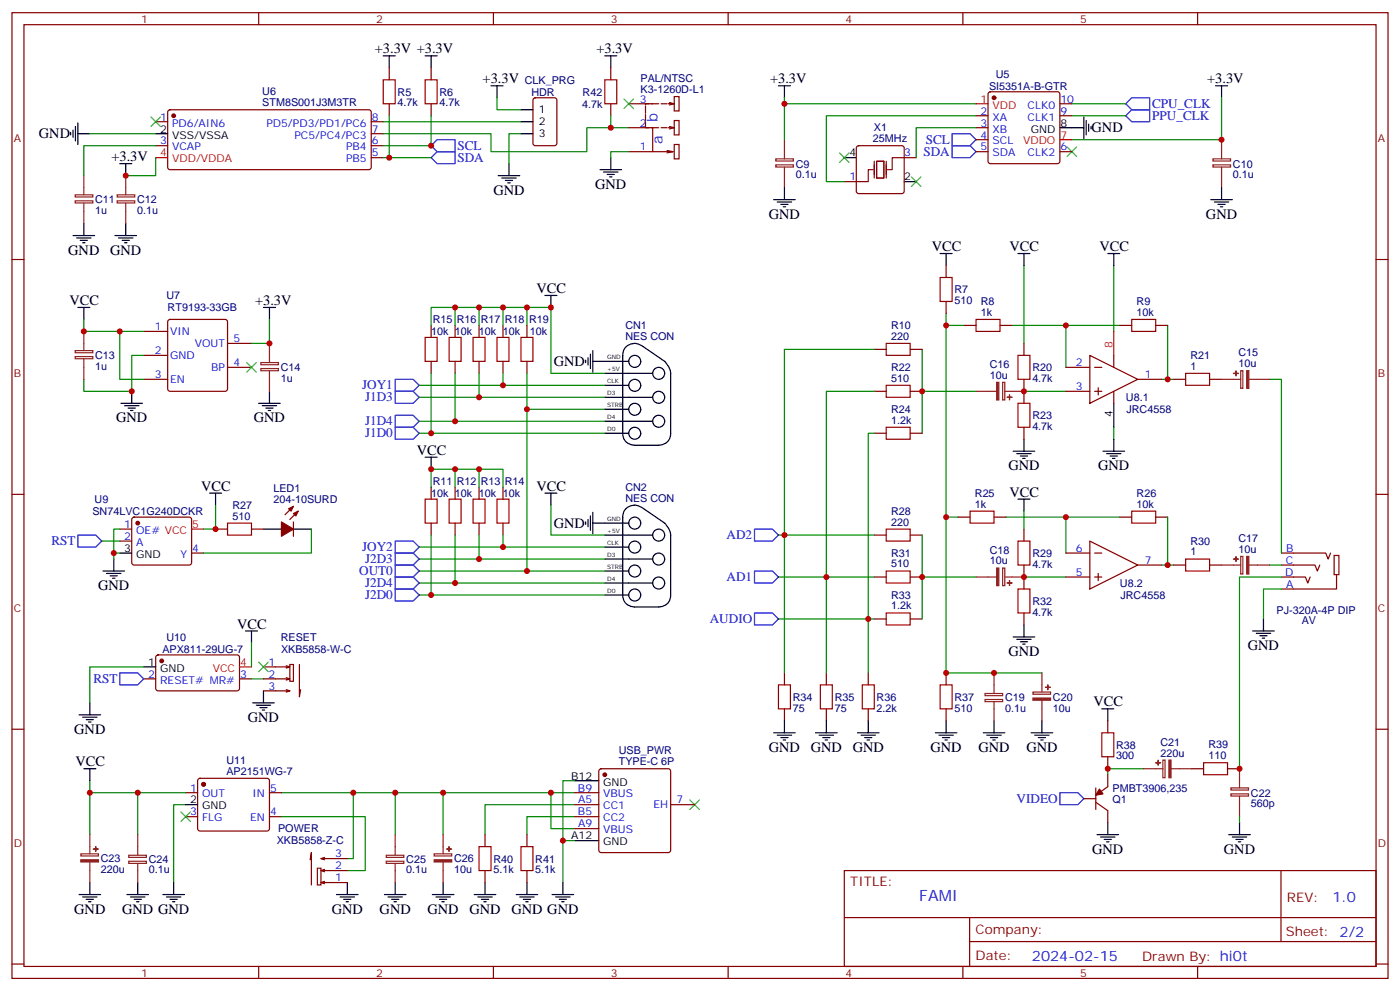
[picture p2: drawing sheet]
<svg xmlns="http://www.w3.org/2000/svg" width="412mm" height="292mm" viewBox="0 0 412 292" stroke-linecap="round" stroke-linejoin="round" font-family="sans-serif">
<g fill="none" stroke="#870000" stroke-width=".35">
<path d="M3.5 3.7h405.4v284.4h-405.4zM7.1 7.3h398.2v277.3h-398.2zM76.2 3.7v3.6M114.7 20v3.5M127 20v3.5M145.3 3.7v3.6M179.9 20v3.5M214.5 3.7v3.6M283.6 3.7v3.6M352.8 3.7v3.6M45.9 35.8h3.5M49.6 32.5l.5-.2 58.8 .1 .5 .6-.1 16.5-.6 .5-58.9-.1-.4-.7v-16.2z"/>
<path d="M109.4 35.8h3.5M109.4 39.4h3.5M114.7 30.6v3.5M127 30.6v3.5M157.2 29l.5-.2h5.6l.7 .4v13l-.4 .6-5.9 .1-.7-.5v-12.9zM179.9 30.6v3.5M185.2 37.6h8.8M185.2 30.6h8.8M190.1 35.8v1.8h1.1M190.1 31.3v2.1M190.1 33.7v1.8M191.2 30.6h-1.1v.3"/>
<path d="M192.3 37.6v7.1h6l-1.8-.4M194.7 37.6h1.8M194.7 30.6h1.8M196.8 37.6h1.8M197.2 30.2l1.4 .4h-1.8M197.2 37.3l1.4 .3M198.6 28.4h1.4v4.3h-1.4zM198.6 35.5h1.4v4.2h-1.4zM198.6 37.6l-1.4 .4M198.6 30.6l-1.4 .3M287.5 34.1h3.5M287.5 37.6h3.5"/>
<path d="M291.3 27.2l.4-.2h19.8l.5 .2 .2 .5v19.8l-.2 .5-.5 .2h-19.8l-.5-.2-.2-.5v-19.8zM312.2 34.1h3.5M312.2 30.6h3.5M45.9 42.9h3.5M109.4 46.4h3.5M109.4 42.9h3.5M185.2 44.7h7.1M198.3 44.7l-1.8 .3M198.6 42.5h1.4v4.3h-1.4zM248.7 53.5h3.5M252.5 43.1l.4-.2h12.7l.5 .2 .2 .5v12.7l-.2 .5-.5 .2h-12.7l-.5-.2-.2-.5v-12.7zM266.3 46.4h3.6"/>
<path d="M287.5 41.1h3.5M287.5 44.7h3.5M312.2 44.7h3.5M3.5 76.4h3.6M278.7 78.2v3.5M405.3 76.4h3.6M42.3 97.6h7.1M49.6 94.3l.5-.2h16.2l.5 .2 .2 .5v19.7l-.2 .5-.5 .2h-16.2l-.5-.2-.2-.5v-19.7zM127 95.8v3.5M134.1 95.8v3.5M141.1 95.8v3.5M148.2 95.8v3.5"/>
<path d="M155.2 95.8v3.5M278.7 88.8v3.5M284 95.8h3.5M294.6 95.8h3.5M329.8 95.8h3.6M340.4 95.8h3.6M42.3 111.7h7.1M42.3 104.6h7.1M67 108.2h7.1M67 101.1h7.1M127 106.4v3.5M134.1 106.4v3.5"/>
<path d="M141.1 106.4v3.5M148.2 106.4v3.5M155.2 106.4v3.5M257.5 115.2h3.6M257.5 102.9h3.6M268.1 115.2h3.5M268.1 102.9h3.5M301.6 101.1v3.5M301.6 111.7v7M314 115.2h7M314 108.2h7M321 104.6l14.1 7.1-14.1 7z"/>
<path d="M322.4 115.2h2.2M322.4 108.2h2.2M323.5 114.2v2.1M328.1 104.6v3.6M328.1 115.2v3.5M335.1 111.7h7.1M345.7 111.7h3.5M356.3 111.7h3.5M257.5 127.6h3.6M268.1 127.6h3.5M301.6 125.8v3.5M3.5 145.6h3.6"/>
<path d="M35.3 155.8h3.5M35.3 159.3h3.5M39 152.5l.5-.2h16.2l.5 .2 .2 .5v12.7l-.2 .5-.5 .2h-16.2l-.5-.3-.2-.4v-12.7zM63.5 155.8h3.5M74.1 155.8h3.5M86.4 149.1l-2.4 2.5M86.4 153.7v4.2M87.8 150.5l-2.4 2.5M127 143.4v3.6M127 154v3.6M134.1 143.4v3.6M134.1 154v3.6"/>
<path d="M141.1 143.4v3.6M141.1 154v3.6M148.2 143.4v3.6M148.2 154v3.6M257.5 157.6h3.6M268.1 157.6h3.5M282.2 152.3h3.6M292.8 152.3h3.5M301.6 155.8v3.5M321 159.3l14.1 7.1-14.1 7zM329.8 152.3h3.6M340.4 152.3h3.6"/>
<path d="M405.3 145.6h3.6M56.4 162.8h3.6M257.5 169.9h3.6M268.1 169.9h3.5M301.6 166.4v7M314 169.9h7M314 162.8h7M322.4 169.9h2.2M322.4 162.8h2.2M323.5 168.8v2.2M335.1 166.4h7.1M345.7 166.4h3.5"/>
<path d="M356.3 166.4h3.5M377.5 162.8h13l.7 1.8 .7-1.8M377.5 169.9h7l.7 1.8 .7-1.8M377.5 166.4h9.8l.8 1.7 .7-1.7M393 163.5h1.4v5.7h-1.4zM393.7 169.2v4.2h-16.2M42.3 199.9h3.6M46.1 193l.5-.2 23.5 .1 .5 .6-.1 9.5-.7 .4-23.5-.1-.4-.6v-9.2zM70.6 199.9h3.5M77.6 196.4h7.8l-1.1 .3M77.6 199.9h7.8l-1.1 .3M84.3 196l1.1 .4"/>
<path d="M84.3 199.5l1.1 .4M85.4 195.7h1v4.9h-1zM88.2 195.7v9.5l.3-2.1M231.1 198.1v3.5M243.4 198.1v3.5M255.8 198.1v3.5M257.5 182.2h3.6M268.1 182.2h3.5M278.7 198.1v3.5M301.6 180.5v3.5M3.5 214.7h3.6M77.6 203.4h7.8l-1.1 .4"/>
<path d="M84.3 203.1l1.1 .3M231.1 208.7v3.5M243.4 208.7v3.5M255.8 208.7v3.5M278.7 208.7v3.5M326.3 212.2v3.6M405.3 214.7h3.6M54.7 233.4h3.5M58.4 229.4l.5-.2h19.8l.5 .2 .2 .5-.1 14.4-.6 .4-20.1-.1-.4-.6v-14.1zM79.4 233.4h3.5M169.3 236.9h7.1M169.3 233.4h7.1"/>
<path d="M176.6 226.5l.5-.2h19.7l.5 .2 .3 .5v23.3l-.3 .5-.5 .2h-19.7l-.5-.2-.2-.5v-23.3zM197.6 236.9h7M319.3 235.2h3.5M322.8 236.2l3.5 2.5v3.5M322.8 232v6.3M326.3 222.8v3.5M326.3 228.1v3.5l-3.5 2.5M351 226.3h3.5M361.6 226.3h3.5M54.7 240.5h3.5M79.4 240.5h3.5M91.4 253.2l.3-2.2v9.6"/>
<path d="M93.5 255.6h1v5h-1zM94.5 259.9l1.1 .3M94.5 256.3l1.1 .4M94.5 252.8l1.1 .4M95.6 259.5l-1.1 .4h7.8M95.6 256l-1.1 .3h7.8M95.6 252.4l-1.1 .4h7.8M142.9 245.7v3.6M142.9 256.3v3.6M155.2 245.7v3.6M155.2 256.3v3.6M169.3 244h7.1"/>
<path d="M169.3 240.5h7.1M248.7 256.3h156.6v28.3h-156.6zM377.3 256.4v20.8M248.7 270.2h156.5M285.6 277.2h119.6M285.6 270.2v14.1M3.5 283.8h3.6M76.2 284.6v3.5M145.3 284.6v3.5M214.5 284.6v3.5M283.6 284.6v3.5M352.8 284.6v3.5"/>
<path d="M405.3 283.8h3.6"/>
</g>
<g fill="none" stroke="#000" stroke-width=".35">
<path d="M112.9 16.4h3.5M114.7 16.4v3.6M125.2 16.4h3.6M127 16.4v3.6M178.2 16.4h3.5M179.9 16.4v3.6M20.8 39v.7M21.5 38.3v2.1M22.2 37.3v4.2M22.9 39.4h3.6M22.9 36.2v6.3M45.9 39.4h3.5"/>
<path d="M144.6 25.3h3.6M146.4 25.3v3.5M153.5 39.4h3.5M153.5 32.3h3.5M153.5 35.8h3.5M229.3 25.3h3.5M231.1 25.3v3.5M312.2 37.6h7.1M319.3 34.4v6.4M320 35.5v4.2M320.7 36.5v2.2M321.4 37.3v.7"/>
<path d="M358.1 25.3h3.5M359.8 25.3v3.5M35.3 48.2h3.5M37 48.2v3.5M146.8 51.7h6.3M147.8 52.4h4.2M148.9 53.1h2.1M149.6 53.8h.7M149.9 48.2v3.5M176.7 50h6.4M177.8 50.7h4.2M178.9 51.4h2.1"/>
<path d="M179.6 52.1h.7M179.9 46.4v3.6M227.9 58.8h6.3M229 59.5h4.2M231.1 55.2v3.6M248.7 46.4h3.5M266.3 53.5h3.6M356.7 58.8h6.3M357.7 59.5h4.2M359.8 55.2v3.6M21.5 69.4h6.4M22.6 70.1h4.2"/>
<path d="M23.6 70.8h2.2M24.3 71.5h.7M24.7 65.8v3.6M33.9 69.4h6.3M34.9 70.1h4.3M36 70.8h2.1M36.7 71.5h.7M37 65.8v3.6M230 60.2h2.1M230.7 60.9h.7M276.9 74.6h3.6M278.7 74.6v3.6"/>
<path d="M299.9 74.6h3.5M301.6 74.6v3.6M326.3 74.6h3.5M328.1 74.6v3.6M358.8 60.2h2.1M359.5 60.9h.7M22.9 90.5h3.6M24.7 90.5v3.6M77.6 90.5h3.5M79.4 90.5v3.6M160.5 87h3.5M162.3 87v3.5"/>
<path d="M35.6 118.7h6.4M36.7 119.5h4.2M38.8 115.2v3.5M76.2 118.7h6.3M77.3 119.5h4.2M79.4 115.2v3.5M172.5 106v.8M173.2 105.3v2.2M173.9 104.3v4.2M174.6 106.4h10.6M174.6 103.2v6.4M178.2 113.5h7"/>
<path d="M178.2 109.9h14.1M178.2 117h14.1M184.6 102a4.1 4.1 0 0 1 5.5 .4l4.2 3a5.9 5.9 0 0 1 3.3 4.5v17.7a3.5 3.5 0 0 1-3.6 3.5h-7a3.5 3.5 0 0 1-3.6-3.5v-23l.2-1.1zM328.1 118.7v7.1M37.7 120.2h2.2M38.5 120.9h.7M78.3 120.2h2.1M79 120.9h.7M125.2 134.6h3.6M127 134.6v3.5M178.2 120.5h7M178.2 127.6h7"/>
<path d="M178.2 124h14.1M298.4 132.9h6.4M299.5 133.6h4.2M300.6 134.3h2.1M301.3 135h.7M301.6 129.3v3.6M324.9 132.9h6.4M326 133.6h4.2M327 134.3h2.1M327.7 135h.7M328.1 129.3v3.6M61.7 145.2h3.6"/>
<path d="M63.5 145.2v3.5M77.6 155.8h5.3M86.4 155.8h5.3M160.5 145.2h3.5M162.3 145.2v3.5M172.5 153.7v.7M173.2 153v2.1M173.9 151.9v4.2M174.6 154h10.6M174.6 150.8v6.4M178.2 157.6h14.1M184.6 149.6a4.1 4.1 0 0 1 5.5 .5l4.2 2.9a5.9 5.9 0 0 1 3.3 4.6v17.6a3.5 3.5 0 0 1-3.6 3.5h-7a3.5 3.5 0 0 1-3.6-3.5v-22.9l.2-1.2z"/>
<path d="M299.9 147h3.5M301.6 147v3.5M30.3 168.1h6.4M31.4 168.8h4.2M32.5 169.5h2.1M33.2 170.3h.7M33.5 164.6v3.5M35.3 162.8h3.5M178.2 161.1h7M178.2 168.1h7M178.2 175.2h7M178.2 164.6h14.1"/>
<path d="M178.2 171.7h14.1M42.3 196.4h3.6M72.3 185.8h3.5M74.1 185.8v3.5M298.4 187.5h6.4M299.5 188.2h4.2M300.6 188.9h2.1M301.3 189.7h.7M301.6 184v3.5M369 185.8h6.4M370.1 186.5h4.2M371.1 187.2h2.1"/>
<path d="M371.8 187.9h.7M372.2 182.2v3.6M23.3 210.5h6.3M24.3 211.2h4.3M25.4 211.9h2.1M26.1 212.6h.7M26.5 206.9v3.6M74.4 206.9h6.4M75.5 207.6h4.2M76.6 208.4h2.1M77.3 209.1h.7M77.6 203.4v3.5"/>
<path d="M227.9 215.8h6.3M229 216.5h4.2M230 217.2h2.1M230.7 217.9h.7M231.1 212.2v3.6M240.2 215.8h6.4M241.3 216.5h4.2M242.4 217.2h2.1M243.1 217.9h.7M243.4 212.2v3.6M252.6 215.8h6.3M253.6 216.5h4.3"/>
<path d="M254.7 217.2h2.1M255.4 217.9h.7M255.8 212.2v3.6M275.5 215.8h6.4M276.6 216.5h4.2M277.6 217.2h2.2M278.3 217.9h.7M278.7 212.2v3.6M289.6 215.8h6.4M290.7 216.5h4.2M291.7 217.2h2.2M292.5 217.9h.7"/>
<path d="M292.8 212.2v3.6M303.7 215.8h6.4M304.8 216.5h4.2M305.9 217.2h2.1M306.6 217.9h.7M306.9 212.2v3.6M324.6 208.7h3.5M326.3 208.7v3.5M24.7 226.3h3.5M26.5 226.3v3.6M54.7 236.9h3.5M169.3 229.9h7.1"/>
<path d="M26.5 259.9v3.5M40.6 259.9v3.5M51.2 259.9v3.5M102.3 259.9v3.5M116.4 259.9v3.5M130.5 259.9v3.5M142.9 259.9v3.5M155.2 259.9v3.5M165.8 259.9v3.5M169.3 247.5h7.1M323.1 245.7h6.4M324.2 246.5h4.2"/>
<path d="M325.3 247.2h2.1M326 247.9h.7M326.3 242.2v3.5M361.9 245.7h6.4M363 246.5h4.2M364.1 247.2h2.1M364.8 247.9h.7M365.1 242.2v3.5M23.3 263.4h6.3M24.3 264.1h4.3M25.4 264.8h2.1M26.1 265.5h.7"/>
<path d="M37.4 263.4h6.3M38.5 264.1h4.2M39.5 264.8h2.1M40.2 265.5h.7M48 263.4h6.3M49 264.1h4.3M50.1 264.8h2.1M50.8 265.5h.7M99.1 263.4h6.4M100.2 264.1h4.2M101.2 264.8h2.2M102 265.5h.7"/>
<path d="M113.2 263.4h6.4M114.3 264.1h4.2M115.4 264.8h2.1M116.1 265.5h.7M127.4 263.4h6.3M128.4 264.1h4.2M129.5 264.8h2.1M130.2 265.5h.7M139.7 263.4h6.3M140.8 264.1h4.2M141.8 264.8h2.1M142.5 265.5h.7"/>
<path d="M152 263.4h6.4M153.1 264.1h4.2M154.2 264.8h2.1M154.9 265.5h.7M162.6 263.4h6.4M163.7 264.1h4.2M164.7 264.8h2.2M165.5 265.5h.7"/>
<circle cx="187" cy="106.4" r="1.76"/>
<circle cx="187" cy="113.5" r="1.76"/>
<circle cx="194" cy="117" r="1.76"/>
<circle cx="194" cy="109.9" r="1.76"/>
<circle cx="187" cy="120.5" r="1.76"/>
<circle cx="187" cy="127.6" r="1.76"/>
<circle cx="194" cy="124" r="1.76"/>
<circle cx="187" cy="154" r="1.76"/>
<circle cx="194" cy="157.6" r="1.76"/>
<circle cx="187" cy="168.1" r="1.76"/>
<circle cx="187" cy="161.1" r="1.76"/>
<circle cx="187" cy="175.2" r="1.76"/>
<circle cx="194" cy="171.7" r="1.76"/>
<circle cx="194" cy="164.6" r="1.76"/>
</g>
<g fill="none" stroke="#8c2424" stroke-width=".35">
<path d="M22.2 59.1h5.1v.7h-5.1zM22.2 57.4h5.1v.6h-5.1zM24.7 51.7v5.7M24.7 59.8v6M34.5 59.1h5.2v.7h-5.2zM34.5 57.4h5.2v.6h-5.2zM37 51.7v5.7M37 59.8v6M228.5 48.5h5.2v.7h-5.2zM228.5 46.8h5.2v.6h-5.2zM231.1 41.1v5.7M231.1 49.2v6"/>
<path d="M357.3 48.5h5.2v.7h-5.2zM357.3 46.8h5.2v.6h-5.2zM359.8 41.1v5.7M359.8 49.2v6M24.7 97.6v5.6M22.2 105h5.1v.6h-5.1zM22.2 103.2h5.1v.7h-5.1zM24.7 105.7v6M76.8 108.5h5.2v.6h-5.2zM76.8 106.8h5.2v.6h-5.2zM79.4 101.1v5.7M79.4 109.2v6"/>
<path d="M287.5 115.2h6M295.3 112.6h.7v5.2h-.7zM296 115.2h5.6M359.8 111.7h5.7M365.5 109.1h.6v5.2h-.6zM367.9 111.7h6M287.5 169.9h6M295.3 167.3h.7v5.1h-.7zM296 169.9h5.6M359.8 166.4h5.7M365.5 163.8h.6v5.2h-.6zM367.9 166.4h6"/>
<path d="M292.8 198.1v6M306.9 198.1v5.7M290.2 204.2h5.1v.6h-5.1zM290.2 206h5.1v.6h-5.1zM292.8 206.6v5.6M304.3 203.8h5.2v.6h-5.2zM306.9 206.2v6M336.9 226.3h5.6M342.5 223.8h.7v5.2h-.7zM345 226.3h6M362.6 233.8h5.2v.6h-5.2zM362.6 232h5.2v.6h-5.2z"/>
<path d="M365.1 226.3v5.7M365.1 234.5v6M23.8 251.4h5.2v.6h-5.2zM26.5 245.7v5.7M26.5 253.9v6M37.9 251.8h5.2v.6h-5.2zM37.9 253.6h5.2v.6h-5.2zM40.6 245.7v6M40.6 254.2v5.7M113.8 251.8h5.2v.6h-5.2zM113.8 253.6h5.2v.6h-5.2zM116.4 245.7v6"/>
<path d="M116.4 254.2v5.7M127.9 251.4h5.2v.6h-5.2zM130.5 245.7v5.7M130.5 253.9v6"/>
</g>
<g fill="none" stroke="#a10000" stroke-width=".35">
<path d="M112.9 23.5h3.5v7.1h-3.5zM125.2 23.5h3.6v7.1h-3.6zM178.2 23.5h3.5v7.1h-3.5zM125.2 99.3h3.6v7.1h-3.6zM132.3 99.3h3.5v7.1h-3.5zM139.3 99.3h3.6v7.1h-3.6zM146.4 99.3h3.5v7.1h-3.5zM153.5 99.3h3.5v7.1h-3.5zM276.9 81.7h3.6v7.1h-3.6zM287.5 94.1h7.1v3.5h-7.1zM333.4 94.1h7v3.5h-7zM261.1 113.5h7v3.5h-7z"/>
<path d="M261.1 101.1h7v3.5h-7zM299.9 118.7h3.5v7.1h-3.5zM299.9 104.6h3.5v7.1h-3.5zM349.2 109.9h7.1v3.6h-7.1zM261.1 125.8h7v3.5h-7zM67 154h7.1v3.6h-7.1zM125.2 147h3.6v7h-3.6zM132.3 147h3.5v7h-3.5zM139.3 147h3.6v7h-3.6zM146.4 147h3.5v7h-3.5zM261.1 155.8h7v3.5h-7zM285.8 150.5h7v3.5h-7z"/>
<path d="M299.9 159.3h3.5v7.1h-3.5zM333.4 150.5h7v3.5h-7zM261.1 168.1h7v3.6h-7zM299.9 173.4h3.5v7.1h-3.5zM349.2 164.6h7.1v3.5h-7.1zM261.1 180.5h7v3.5h-7zM229.3 201.6h3.5v7.1h-3.5zM241.7 201.6h3.5v7.1h-3.5zM254 201.6h3.5v7.1h-3.5zM276.9 201.6h3.6v7.1h-3.6zM324.6 215.8h3.5v7h-3.5zM354.5 224.6h7.1v3.5h-7.1z"/>
<path d="M141.1 249.3h3.5v7h-3.5zM153.5 249.3h3.5v7h-3.5z"/>
</g>
<g fill="none" stroke="#008700" stroke-width=".35">
<path d="M26.5 39.4h19.4M112.9 35.8h40.6M114.7 34.1v12.3M127 34.1v8.8h-14.1M146.4 28.8v3.5h7.1M153.5 39.4h-3.6v8.8M179.9 34.1v3.5h5.3M179.9 37.6h-7v7.1h-28.3v-5.3h-31.7M231.1 30.6h56.4M231.1 28.8v12.3M287.5 37.6h-17.6v8.8M287.5 34.1h-44.1v19.4h5.3"/>
<path d="M315.7 34.1h15.9M315.7 30.6h15.9M359.8 28.8v12.3h-44.1M45.9 46.4v5.3h-8.9M45.9 42.9h-21.2v8.8M112.9 46.4h14.1M185.2 44.7h-5.3v1.7M301.6 78.2v22.9M328.1 78.2v19.4M24.7 94.1v3.5h17.6M35.3 97.6v14.1h7M79.4 94.1v7h-5.3"/>
<path d="M134.1 90.5h-7.1v5.3M141.1 90.5h-7v5.3M148.2 90.5h-7.1v5.3M155.2 95.8v-5.3h7.1v19.4h15.9M155.2 90.5h-7v5.3M278.7 95.8v56.5h3.5M278.7 92.3v3.5h5.3M298.1 95.8h15.9M329.8 95.8h-15.8v12.4M344 95.8v15.9M42.3 104.6h-3.5v10.6h-14.1v-3.5M123.5 113.5h54.7"/>
<path d="M123.5 117h54.7M127 109.9v17.7M134.1 109.9v14.1M141.1 109.9v7.1M148.2 109.9v3.6M155.2 109.9v10.6h23M257.5 115.2h-14.1v54.7h-14.1M257.5 102.9h-26.4v54.7h-1.8M271.6 115.2h15.9M271.6 102.9v24.7M301.6 115.2h12.4M342.2 111.7h3.5"/>
<path d="M373.9 111.7h3.6v51.1M123.5 124h54.7M123.5 127.6h54.7M134.1 138.1h7v5.3M141.1 138.1h7.1v5.3M155.2 120.5v47.6M257.5 127.6h-1.7v54.6h-26.5M328.1 125.8v3.5M30 159.3h5.3M35.3 155.8h-1.8v7M63.5 148.7v7.1h-3.5M91.7 155.8v7h-31.7"/>
<path d="M127 143.4v-5.3h7.1v5.3M127 157.6v17.6M134.1 157.6v14.1M141.1 157.6v7M148.2 157.6v3.5M162.3 148.7v8.9h15.9M257.5 157.6h-26.4v40.5M271.6 157.6v24.6M278.7 152.3v45.8h28.2M296.3 152.3h17.7M301.6 150.5v5.3M329.8 152.3h-15.8v10.5"/>
<path d="M344 152.3v14.1h1.7M35.3 162.8h-1.8v1.8M123.5 168.1h54.7M123.5 161.1h54.7M123.5 171.7h54.7M123.5 175.2h54.7M123.5 164.6h54.7M257.5 169.9h-14.1v28.2M271.6 169.9h15.9M301.6 169.9h12.4M342.2 166.4h1.8M373.9 166.4h3.6"/>
<path d="M377.5 173.4h-5.3v8.8M377.5 169.9h-12.4v56.4M42.3 196.4h-15.8v10.5M74.1 189.3v7.1M74.1 199.9h3.5M257.5 182.2h-1.7v15.9M26.5 229.9v3.5M40.6 233.4v12.3M54.7 236.9h-3.5v23M54.7 233.4h-28.2v12.3M82.9 233.4h86.4M104.1 233.4v19.4h-1.8"/>
<path d="M116.4 233.4v12.3M130.5 233.4v12.3M162.3 233.4v10.6h7M169.3 229.9h-3.5v17.6M169.3 236.9h-26.4v8.8M336.9 226.3h-10.6v1.8M82.9 240.5h24.7v15.8h-5.3M169.3 247.5h-3.5v12.4M169.3 240.5h-14.1v5.2M365.1 240.5v1.7"/>
</g>
<g fill="none" stroke="#00f" stroke-width=".35">
<path d="M280.5 39.4h5.3l1.7 1.7-1.7 1.8h-5.3zM333.4 28.8h5.3v3.5h-5.3l-1.8-1.7zM333.4 32.3h5.3v3.5h-5.3l-1.8-1.7zM128.8 44.7h5.3v3.5h-5.3l-1.8-1.8zM128.8 41.1h5.3v3.6h-5.3l-1.8-1.8zM280.5 42.9h5.3l1.7 1.8-1.7 1.7h-5.3zM116.4 111.7h5.3l1.8 1.8-1.8 1.7h-5.3zM116.4 115.2h5.3l1.8 1.8-1.8 1.7h-5.3zM116.4 122.3h5.3l1.8 1.7-1.8 1.8h-5.3zM116.4 125.8h5.3l1.8 1.8-1.8 1.7h-5.3zM22.9 157.6h5.3l1.8 1.7-1.8 1.8h-5.3zM116.4 159.3h5.3l1.8 1.8-1.8 1.7h-5.3z"/>
<path d="M222.2 155.8h5.3l1.8 1.8-1.8 1.7h-5.3zM116.4 166.4h5.3l1.8 1.7-1.8 1.8h-5.3zM116.4 173.4h5.3l1.8 1.8-1.8 1.8h-5.3zM116.4 169.9h5.3l1.8 1.8-1.8 1.7h-5.3zM116.4 162.8h5.3l1.8 1.8-1.8 1.8h-5.3zM222.2 168.1h5.3l1.8 1.8-1.8 1.8h-5.3zM35.3 198.1h5.3l1.7 1.8-1.7 1.7h-5.3zM222.2 180.5h5.3l1.8 1.7-1.8 1.8h-5.3zM312.2 233.4h5.3l1.8 1.8-1.8 1.7h-5.3z"/>
</g>
<path d="M287.5 30.6h3.5M45.9 46.4h3.5M312.2 41.1h3.5M328.1 97.6v7M56.4 155.8h3.6M70.6 196.4h3.5" fill="none" stroke="#f00" stroke-width=".35"/>
<g fill="#8c2424" stroke="#8c2424" stroke-width=".35">
<path d="M344.3 223.8h.6v5.2h-.6z"/>
<path d="M341.1 223.9l.1 1.4z"/>
<path d="M340.4 224.6h1.4z"/>
<path d="M127.9 253.2h5.2v.6h-5.2z"/>
<path d="M131.6 250h1.4z"/>
<path d="M132.3 249.3v1.4z"/>
<path d="M367.2 109.1h.7v5.2h-.7z"/>
<path d="M364.1 109.2v1.4z"/>
<path d="M363.4 109.9l1.4 .1z"/>
<path d="M367.2 163.8h.7v5.2h-.7z"/>
<path d="M364.1 163.9v1.4z"/>
<path d="M363.4 164.6h1.4z"/>
<path d="M293.6 167.3h.6v5.1h-.6z"/>
<path d="M297.4 171v1.4z"/>
<path d="M296.7 171.6l1.4 .1z"/>
<path d="M293.6 112.6h.6v5.2h-.6z"/>
<path d="M297.4 116.3v1.4z"/>
<path d="M296.7 116.9l1.4 .1z"/>
<path d="M304.3 205.5h5.2v.7h-5.2z"/>
<path d="M308 202.4h1.4z"/>
<path d="M308.6 201.6l.1 1.5z"/>
<path d="M23.8 253.2h5.2v.6h-5.2z"/>
<path d="M27.5 250h1.4z"/>
<path d="M28.2 249.3v1.4z"/>
</g>
<g fill="#870000" stroke="#870000" stroke-width=".35">
<path d="M323.8 232.3l1.1 1.5-2.1 .3z"/>
<path d="M82.9 153.7l3.5 2.1-3.5 2.1z"/>
<path d="M86.4 151.2l1.4-.7-.7 1.4z"/>
<path d="M85 149.8l1.4-.7-.7 1.4z"/>
<circle cx="178.2" cy="228.1" r=".53"/>
<circle cx="60" cy="230.9" r=".53"/>
<circle cx="47.6" cy="194.6" r=".53"/>
<circle cx="40.6" cy="154" r=".53"/>
<circle cx="51.2" cy="34.1" r=".53"/>
<circle cx="292.8" cy="28.8" r=".53"/>
</g>
<g fill="none" stroke="#3c3" stroke-width=".35">
<path d="M44.4 34.4l2.9 2.9M47.3 34.4l-2.9 2.9M183.8 29.1l2.8 2.9M186.6 29.1l-2.8 2.9M247.3 45l2.8 2.8M250.1 45l-2.8 2.8M268.5 52.1l2.8 2.8M271.3 52.1l-2.8 2.8M314.3 43.3l2.8 2.8M317.1 43.3l-2.8 2.8M72.7 106.8l2.8 2.8M75.5 106.8l-2.8 2.8"/>
<path d="M76.2 194.9l2.8 2.9M79 194.9l-2.8 2.9M53.3 239l2.8 2.9M56.1 239l-2.8 2.9M203.2 235.5l2.8 2.8M206 235.5l-2.8 2.8"/>
</g>
<path d="M257.2 50h-1.4v3.5h-3.6M257.5 47.5v4.9M258.2 47.5h2.1v4.9h-2.1zM261.1 47.5v4.9M266.3 46.4h-3.5v3.6h-1.4" fill="none" stroke="#870012" stroke-width=".35"/>
<g fill="#c00">
<circle cx="314" cy="152.3" r=".88"/>
<circle cx="271.6" cy="169.9" r=".88"/>
<circle cx="271.6" cy="115.2" r=".88"/>
<circle cx="344" cy="166.4" r=".88"/>
<circle cx="344" cy="111.7" r=".88"/>
<circle cx="301.6" cy="169.9" r=".88"/>
<circle cx="301.6" cy="115.2" r=".88"/>
<circle cx="26.5" cy="233.4" r=".88"/>
<circle cx="40.6" cy="233.4" r=".88"/>
<circle cx="165.8" cy="247.5" r=".88"/>
<circle cx="162.3" cy="233.4" r=".88"/>
<circle cx="130.5" cy="233.4" r=".88"/>
<circle cx="116.4" cy="233.4" r=".88"/>
<circle cx="365.1" cy="226.3" r=".88"/>
<circle cx="314" cy="95.8" r=".88"/>
<circle cx="278.7" cy="95.8" r=".88"/>
<circle cx="278.7" cy="152.3" r=".88"/>
<circle cx="278.7" cy="198.1" r=".88"/>
<circle cx="292.8" cy="198.1" r=".88"/>
<circle cx="255.8" cy="182.2" r=".88"/>
<circle cx="243.4" cy="169.9" r=".88"/>
<circle cx="231.1" cy="157.6" r=".88"/>
<circle cx="38.8" cy="115.2" r=".88"/>
<circle cx="35.3" cy="97.6" r=".88"/>
<circle cx="359.8" cy="41.1" r=".88"/>
<circle cx="231.1" cy="30.6" r=".88"/>
<circle cx="104.1" cy="233.4" r=".88"/>
<circle cx="63.5" cy="155.8" r=".88"/>
<circle cx="79.4" cy="101.1" r=".88"/>
<circle cx="24.7" cy="97.6" r=".88"/>
<circle cx="37" cy="51.7" r=".88"/>
<circle cx="114.7" cy="46.4" r=".88"/>
<circle cx="127" cy="42.9" r=".88"/>
<circle cx="326.3" cy="226.3" r=".88"/>
<circle cx="148.2" cy="113.5" r=".88"/>
<circle cx="141.1" cy="117" r=".88"/>
<circle cx="134.1" cy="124" r=".88"/>
<circle cx="127" cy="127.6" r=".88"/>
<circle cx="148.2" cy="161.1" r=".88"/>
<circle cx="141.1" cy="164.6" r=".88"/>
<circle cx="127" cy="175.2" r=".88"/>
<circle cx="162.3" cy="90.5" r=".88"/>
<circle cx="155.2" cy="90.5" r=".88"/>
<circle cx="148.2" cy="90.5" r=".88"/>
<circle cx="141.1" cy="90.5" r=".88"/>
<circle cx="134.1" cy="90.5" r=".88"/>
<circle cx="127" cy="138.1" r=".88"/>
<circle cx="134.1" cy="138.1" r=".88"/>
<circle cx="141.1" cy="138.1" r=".88"/>
<circle cx="155.2" cy="120.5" r=".88"/>
<circle cx="155.2" cy="168.1" r=".88"/>
<circle cx="134.1" cy="171.7" r=".88"/>
<circle cx="33.5" cy="162.8" r=".88"/>
<circle cx="179.9" cy="37.6" r=".88"/>
</g>
<text font-size="4.6" fill="#00f" x="270.8" y="265.4">FAMI</text>
<g font-size="4.2">
<text x="110.4" y="15.7">+3.3V +3.3V</text>
<text x="175.7" y="15.7">+3.3V</text>
<text x="142.2" y="24.6">+3.3V</text>
<text x="226.8" y="24.6">+3.3V</text>
<text x="355.6" y="24.6">+3.3V</text>
<text x="11.5" y="40.8">GND</text>
<text x="321.6" y="39">GND</text>
<text x="32.8" y="47.5">+3.3V</text>
<text x="145.3" y="57.4">GND</text>
<text x="175.3" y="55.6">GND</text>
<text x="226.5" y="64.4">GND</text>
<text x="355.2" y="64.4">GND</text>
<text x="20.1" y="75">GND</text>
<text x="32.5" y="75">GND</text>
<text x="274.5" y="73.9">VCC</text>
<text x="297.4" y="73.9">VCC</text>
<text x="323.8" y="73.9">VCC</text>
<text x="20.5" y="89.8">VCC</text>
<text x="75.1" y="89.8">+3.3V</text>
<text x="158" y="86.3">VCC</text>
<text x="163.2" y="107.8">GND</text>
<text x="34.2" y="124.4">GND</text>
<text x="74.8" y="124.4">GND</text>
<text x="122.8" y="133.9">VCC</text>
<text x="297" y="138.5">GND</text>
<text x="323.5" y="138.5">GND</text>
<text x="59.3" y="144.5">VCC</text>
<text x="158" y="144.5">VCC</text>
<text x="297.4" y="146.3">VCC</text>
<text x="163.2" y="155.4">GND</text>
<text x="28.9" y="173.8">GND</text>
<text x="69.8" y="185.1">VCC</text>
<text x="367.6" y="191.4">GND</text>
<text x="297" y="193.2">GND</text>
<text x="322.1" y="208">VCC</text>
<text x="73" y="212.6">GND</text>
<text x="21.9" y="216.1">GND</text>
<text x="226.5" y="221.4">GND</text>
<text x="238.8" y="221.4">GND</text>
<text x="251.2" y="221.4">GND</text>
<text x="274.1" y="221.4">GND</text>
<text x="288.2" y="221.4">GND</text>
<text x="302.3" y="221.4">GND</text>
<text x="22.2" y="225.6">VCC</text>
<text x="321.7" y="251.4">GND</text>
<text x="360.5" y="251.4">GND</text>
<text x="21.9" y="269">GND</text>
<text x="36" y="269">GND GND</text>
<text x="97.7" y="269">GND</text>
<text x="111.8" y="269">GND</text>
<text x="125.9" y="269">GND</text>
<text x="138.3" y="269">GND</text>
<text x="150.6" y="269">GND GND</text>
</g>
<g font-size="4.2" fill="#00f">
<text x="193.7" y="35.8" transform="rotate(-90 193.7 35.8)">b</text>
<text x="195.1" y="42.5" transform="rotate(-90 195.1 42.5)">a</text>
<text x="392.5" y="265.6">1.0</text>
<text x="304" y="283">2024-02-15</text>
</g>
<g font-size="3.9" fill="#00f">
<text x="339.4" y="31.8">CPU_CLK</text>
<text x="339.4" y="35.3">PPU_CLK</text>
<text x="134.8" y="47.6">SDA</text>
<text x="134.8" y="44.1">SCL</text>
<text x="272" y="45.9">SDA</text>
<text x="272.7" y="42.3">SCL</text>
<text x="106.7" y="114.7">JOY1</text>
<text x="107.5" y="118.2">J1D3</text>
<text x="107.5" y="125.2">J1D4</text>
<text x="107.5" y="128.8">J1D0</text>
<text x="15.2" y="160.6">RST</text>
<text x="214" y="158.8">AD2</text>
<text x="106.7" y="162.3">JOY2</text>
<text x="107.5" y="165.8">J2D3</text>
<text x="105.8" y="169.3">OUT0</text>
<text x="107.5" y="172.9">J2D4</text>
<text x="214" y="171.1">AD1</text>
<text x="107.5" y="176.4">J2D0</text>
<text x="209.1" y="183.4">AUDIO</text>
<text x="27.5" y="201.2">RST</text>
<text x="299.5" y="236.3">VIDEO</text>
</g>
<g font-size="3.9" fill="#800">
<text x="250.5" y="260.9">TITLE:</text>
<text x="379.1" y="265.6">REV:</text>
<text x="287.4" y="275.1">Company:</text>
<text x="378.7" y="275.7">Sheet: 2/2</text>
<text x="287.4" y="282.8">Date:</text>
<text x="336.4" y="282.9">Drawn By: hi0t</text>
</g>
<g font-size="3.2" fill="#800">
<text x="41.6" y="6.7">1</text>
<text x="110.8" y="6.7">2</text>
<text x="179.9" y="6.7">3</text>
<text x="249.1" y="6.7">4</text>
<text x="318.2" y="6.7">5</text>
<text x="4.1" y="41.8">A</text>
<text x="405.9" y="41.8">A</text>
<text x="4.1" y="111">B</text>
<text x="405.9" y="111">B</text>
<text x="4.1" y="180.1">C</text>
<text x="405.9" y="180.1">C</text>
<text x="4.1" y="249.3">D</text>
<text x="405.9" y="249.3">D</text>
<text x="41.6" y="287.5">1</text>
<text x="110.8" y="287.5">2</text>
<text x="179.9" y="287.5">3</text>
<text x="249.1" y="287.5">4</text>
<text x="318.2" y="287.5">5</text>
</g>
<g font-size="3.2" fill="#000080">
<text x="293.3" y="22.9">U5</text>
<text x="77.3" y="27.9">U6</text>
<text x="117.1" y="28.2">R5</text>
<text x="129.5" y="28.2">R6</text>
<text x="154.6" y="24.7">CLK_PRG</text>
<text x="156.5" y="28.2">HDR</text>
<text x="171.6" y="28.2">R42</text>
<text x="188.7" y="27.4">K3-1260D-L1</text>
<text x="188.7" y="24.2">PAL/NTSC</text>
<text x="291.4" y="26.4">SI5351A-B-GTR</text>
<text x="77.3" y="31.2">STM8S001J3M3TR</text>
<text x="117.1" y="31.3">4.7k</text>
<text x="129.5" y="31.3">4.7k</text>
<text x="171.5" y="31.7">4.7k</text>
<text x="257.2" y="41.7">25MHz</text>
<text x="257.4" y="38.5">X1</text>
<text x="234.4" y="52.5">0.1u</text>
<text x="234.4" y="49.3">C9</text>
<text x="363.2" y="52.5">0.1u</text>
<text x="363.2" y="49.3">C10</text>
<text x="28" y="59.9">C11</text>
<text x="40.4" y="59.9">C12</text>
<text x="28" y="63.1">1u</text>
<text x="40.4" y="63.1">0.1u</text>
<text x="49" y="88.1">U7</text>
<text x="281.2" y="89.6">510</text>
<text x="281.2" y="86.4">R7</text>
<text x="288.9" y="89.8">R8</text>
<text x="334.8" y="89.8">R9</text>
<text x="49.4" y="91.6">RT9193-33GB</text>
<text x="127.5" y="95.2">R15</text>
<text x="134.6" y="95.2">R16</text>
<text x="141.6" y="95.2">R17</text>
<text x="148.7" y="95.2">R18</text>
<text x="155.9" y="95.2">R19</text>
<text x="288.9" y="93">1k</text>
<text x="334.8" y="93">10k</text>
<text x="127" y="98.7">10k 10k 10k 10k</text>
<text x="156" y="98.7">10k</text>
<text x="184.2" y="100">NES CON</text>
<text x="184.2" y="96.9">CN1</text>
<text x="262.5" y="100">220</text>
<text x="262.5" y="96.9">R10</text>
<text x="28" y="105.8">C13</text>
<text x="350.7" y="105.6">R21</text>
<text x="364.8" y="104.9">C15</text>
<text x="28" y="109">1u</text>
<text x="82.7" y="112.5">1u</text>
<text x="82.7" y="109.3">C14</text>
<text x="262.5" y="112.4">510</text>
<text x="262.5" y="109.2">R22</text>
<text x="291.5" y="111.5">10u</text>
<text x="291.5" y="108.3">C16</text>
<text x="304.1" y="112.5">4.7k</text>
<text x="304.1" y="109.3">R20</text>
<text x="350.7" y="108.9">1</text>
<text x="364.8" y="108.1">10u</text>
<text x="331.7" y="118.1">U8.1</text>
<text x="262.5" y="124.7">1.2k</text>
<text x="262.5" y="121.6">R24</text>
<text x="304.1" y="123.4">R23</text>
<text x="331.8" y="121.6">JRC4558</text>
<text x="304.1" y="126.6">4.7k</text>
<text x="127.5" y="142.8">R11</text>
<text x="134.6" y="142.8">R12</text>
<text x="141.6" y="142.8">R13</text>
<text x="148.7" y="142.8">R14</text>
<text x="27.9" y="148.1">U9</text>
<text x="68.4" y="149.8">R27</text>
<text x="80.5" y="148">204-10SURD</text>
<text x="80.5" y="144.9">LED1</text>
<text x="127" y="146.3">10k 10k 10k 10k</text>
<text x="184.2" y="147.7">NES CON</text>
<text x="184.2" y="144.5">CN2</text>
<text x="287.2" y="149.4">1k</text>
<text x="287.2" y="146.2">R25</text>
<text x="334.8" y="149.4">10k</text>
<text x="334.8" y="146.2">R26</text>
<text x="27.2" y="151.6">SN74LVC1G240DCKR</text>
<text x="68.4" y="153">510</text>
<text x="262.5" y="154.7">220</text>
<text x="262.5" y="151.6">R28</text>
<text x="350.7" y="160.3">R30</text>
<text x="364.8" y="159.5">C17</text>
<text x="262.5" y="167.1">510</text>
<text x="262.5" y="163.9">R31</text>
<text x="291.5" y="166.2">10u</text>
<text x="291.5" y="163">C18</text>
<text x="304.1" y="167.2">4.7k</text>
<text x="304.1" y="164">R29</text>
<text x="350.7" y="163.5">1</text>
<text x="364.8" y="162.8">10u</text>
<text x="329.9" y="172.8">U8.2</text>
<text x="262.5" y="179.4">1.2k</text>
<text x="262.5" y="176.2">R33</text>
<text x="304.1" y="178.1">R32</text>
<text x="330" y="176.3">JRC4558</text>
<text x="304.1" y="181.3">4.7k</text>
<text x="376" y="180.7">PJ-320A-4P DIP</text>
<text x="383.5" y="183.8">AV</text>
<text x="49.1" y="188.7">U10</text>
<text x="82.7" y="188.7">RESET</text>
<text x="47.8" y="192.2">APX811-29UG-7</text>
<text x="82.8" y="192.2">XKB5858-W-C</text>
<text x="233.5" y="209.5">75</text>
<text x="233.5" y="206.3">R34</text>
<text x="245.9" y="209.5">75</text>
<text x="245.9" y="206.3">R35</text>
<text x="258.2" y="209.5">2.2k</text>
<text x="258.2" y="206.3">R36</text>
<text x="281.2" y="209.5">510</text>
<text x="281.2" y="206.3">R37</text>
<text x="296.1" y="209.5">0.1u</text>
<text x="296.1" y="206.4">C19</text>
<text x="310.2" y="209.5">10u</text>
<text x="310.2" y="206.3">C20</text>
<text x="182.3" y="221.9">USB_PWR</text>
<text x="328.8" y="220.4">R38</text>
<text x="341.9" y="219.6">C21</text>
<text x="356" y="220.3">R39</text>
<text x="66.7" y="224.9">U11</text>
<text x="182.3" y="225.1">TYPE-C 6P</text>
<text x="328.8" y="223.6">300</text>
<text x="341.9" y="222.7">220u</text>
<text x="356" y="223.5">110</text>
<text x="66.7" y="228.1">AP2151WG-7</text>
<text x="327.7" y="233.3">PMBT3906,235</text>
<text x="327.7" y="236.5">Q1</text>
<text x="368.5" y="237.7">560p</text>
<text x="368.5" y="234.5">C22</text>
<text x="81.9" y="245.1">POWER</text>
<text x="81.5" y="248.6">XKB5858-Z-C</text>
<text x="29.7" y="257.1">220u</text>
<text x="29.7" y="253.9">C23</text>
<text x="43.8" y="257.1">0.1u</text>
<text x="43.8" y="254">C24</text>
<text x="119.7" y="257.1">0.1u</text>
<text x="119.7" y="254">C25</text>
<text x="133.8" y="257.2">10u</text>
<text x="133.8" y="253.9">C26</text>
<text x="145.3" y="257.1">5.1k</text>
<text x="145.3" y="254">R40</text>
<text x="157.7" y="257.1">5.1k</text>
<text x="157.7" y="254">R41</text>
</g>
<g font-size="3.2" fill="#00f">
<text x="47.2" y="35.5">1</text>
<text x="109.5" y="35.5">8</text>
<text x="188.5" y="30.2">3</text>
<text x="288.8" y="33.7">2</text>
<text x="292.3" y="35.5">XA</text>
<text x="302.7" y="35.5">CLK1</text>
<text x="302.7" y="32">CLK0</text>
<text x="312.4" y="33.7">9</text>
<text x="312.4" y="30.2">10</text>
<text x="50.7" y="37.3">PD6/AIN6</text>
<text x="78.5" y="37.3">PD5/PD3/PD1/PC6</text>
<text x="86.7" y="40.8">PC5/PC4/PC3</text>
<text x="109.5" y="39">7</text>
<text x="188.5" y="37.3">2</text>
<text x="288.8" y="37.3">3</text>
<text x="288.8" y="40.8">4</text>
<text x="292.3" y="39">XB</text>
<text x="47.2" y="42.5">3</text>
<text x="50.7" y="44.3">VCAP</text>
<text x="101.9" y="47.8">PB5</text>
<text x="101.9" y="44.3">PB4</text>
<text x="109.5" y="46.1">5</text>
<text x="109.5" y="42.5">6</text>
<text x="188.5" y="44.3">1</text>
<text x="266.3" y="46.1">3</text>
<text x="288.8" y="44.3">5</text>
<text x="292.3" y="42.5">SCL</text>
<text x="292.3" y="46.1">SDA</text>
<text x="302.7" y="46.1">CLK2</text>
<text x="312.4" y="44.3">6</text>
<text x="250.2" y="53.1">1</text>
<text x="45.6" y="97.2">1</text>
<text x="50.1" y="98.6">VIN</text>
<text x="68.8" y="100.8">5</text>
<text x="45.6" y="104.3">2</text>
<text x="50.1" y="105.7">GND</text>
<text x="57.4" y="102.2">VOUT</text>
<text x="68.8" y="107.8">4</text>
<text x="316.9" y="107.8">2</text>
<text x="45.6" y="111.3">3</text>
<text x="50.1" y="112.7">EN</text>
<text x="62.2" y="109.2">BP</text>
<text x="337.3" y="111.3">1</text>
<text x="316.9" y="114.9">3</text>
<text x="36.6" y="155.4">1</text>
<text x="36.6" y="159">2</text>
<text x="40.1" y="157.2">OE# VCC</text>
<text x="40.1" y="160.7">A</text>
<text x="53.2" y="164.3">Y</text>
<text x="56.6" y="162.5">4</text>
<text x="316.9" y="162.5">6</text>
<text x="337.3" y="166">7</text>
<text x="378.8" y="166">C</text>
<text x="378.8" y="162.5">B</text>
<text x="316.9" y="169.5">5</text>
<text x="378.6" y="169.5">D</text>
<text x="378.8" y="173.1">A</text>
<text x="79.1" y="196">1</text>
<text x="43.7" y="199.5">2</text>
<text x="47.2" y="201.3">RESET# MR#</text>
<text x="70.7" y="199.5">3</text>
<text x="79.1" y="199.5">2</text>
<text x="79.1" y="203.1">3</text>
<text x="56" y="233">1</text>
<text x="79.6" y="233">5</text>
<text x="170.3" y="233">B9</text>
<text x="59.5" y="234.8">OUT</text>
<text x="74.4" y="234.8">IN</text>
<text x="170.3" y="236.6">A5</text>
<text x="177.7" y="238.3">CC1</text>
<text x="177.7" y="234.8">VBUS</text>
<text x="192.5" y="238">EH</text>
<text x="199.3" y="236.6">7</text>
<text x="56" y="240.1">3</text>
<text x="59.5" y="241.9">FLG</text>
<text x="73.7" y="241.9">EN</text>
<text x="79.6" y="240.1">4</text>
<text x="170.3" y="240.1">B5</text>
<text x="170.3" y="243.6">A9</text>
<text x="177.7" y="245.4">VBUS</text>
<text x="177.7" y="241.9">CC2</text>
<text x="98.8" y="256">2</text>
<text x="98.8" y="252.4">3</text>
<text x="98.8" y="259.5">1</text>
</g>
<g font-size="3.2">
<text x="158.7" y="33.4">1</text>
<text x="47.2" y="39">2</text>
<text x="50.7" y="40.8">VSS/VSSA</text>
<text x="158.7" y="40.4">3</text>
<text x="158.7" y="36.9">2</text>
<text x="303.6" y="39">GND</text>
<text x="312.4" y="37.3">8</text>
<text x="250.2" y="46.1">4</text>
<text x="266.3" y="53.1">2</text>
<text x="327.7" y="122.9" transform="rotate(-90 327.7 122.9)">4</text>
<text x="36.6" y="162.5">3</text>
<text x="40.1" y="164.3">GND</text>
<text x="43.7" y="196">1</text>
<text x="47.2" y="197.8">GND</text>
<text x="168.2" y="229.5">B12</text>
<text x="177.7" y="231.3">GND</text>
<text x="56" y="236.6">2</text>
<text x="59.5" y="238.3">GND</text>
<text x="168.2" y="247.2">A12</text>
<text x="177.7" y="248.9">GND</text>
</g>
<g font-size="3.2" fill="#f00">
<text x="288.8" y="30.2">1</text>
<text x="292.3" y="32">VDD</text>
<text x="312.4" y="40.8">7</text>
<text x="47.2" y="46.1">4</text>
<text x="50.7" y="47.8">VDD/VDDA</text>
<text x="301.3" y="42.5">VDDO</text>
<text x="327.7" y="102.5" transform="rotate(-90 327.7 102.5)">8</text>
<text x="56.6" y="155.4">5</text>
<text x="62.6" y="197.8">VCC</text>
<text x="70.7" y="196">4</text>
</g>
<g font-size="1.8">
<text x="178.9" y="105.7">GND</text>
<text x="178.9" y="112.7">CLK</text>
<text x="178.9" y="109.2">+5V</text>
<text x="178.9" y="119.8">STRB</text>
<text x="178.9" y="116.3">D3</text>
<text x="178.9" y="123.3">D4</text>
<text x="178.9" y="126.9">D0</text>
<text x="178.9" y="153.3">GND</text>
<text x="178.9" y="160.4">CLK</text>
<text x="178.9" y="156.8">+5V</text>
<text x="178.9" y="167.4">STRB</text>
<text x="178.9" y="163.9">D3</text>
<text x="178.9" y="171">D4</text>
<text x="178.9" y="174.5">D0</text>
</g>
</svg>
